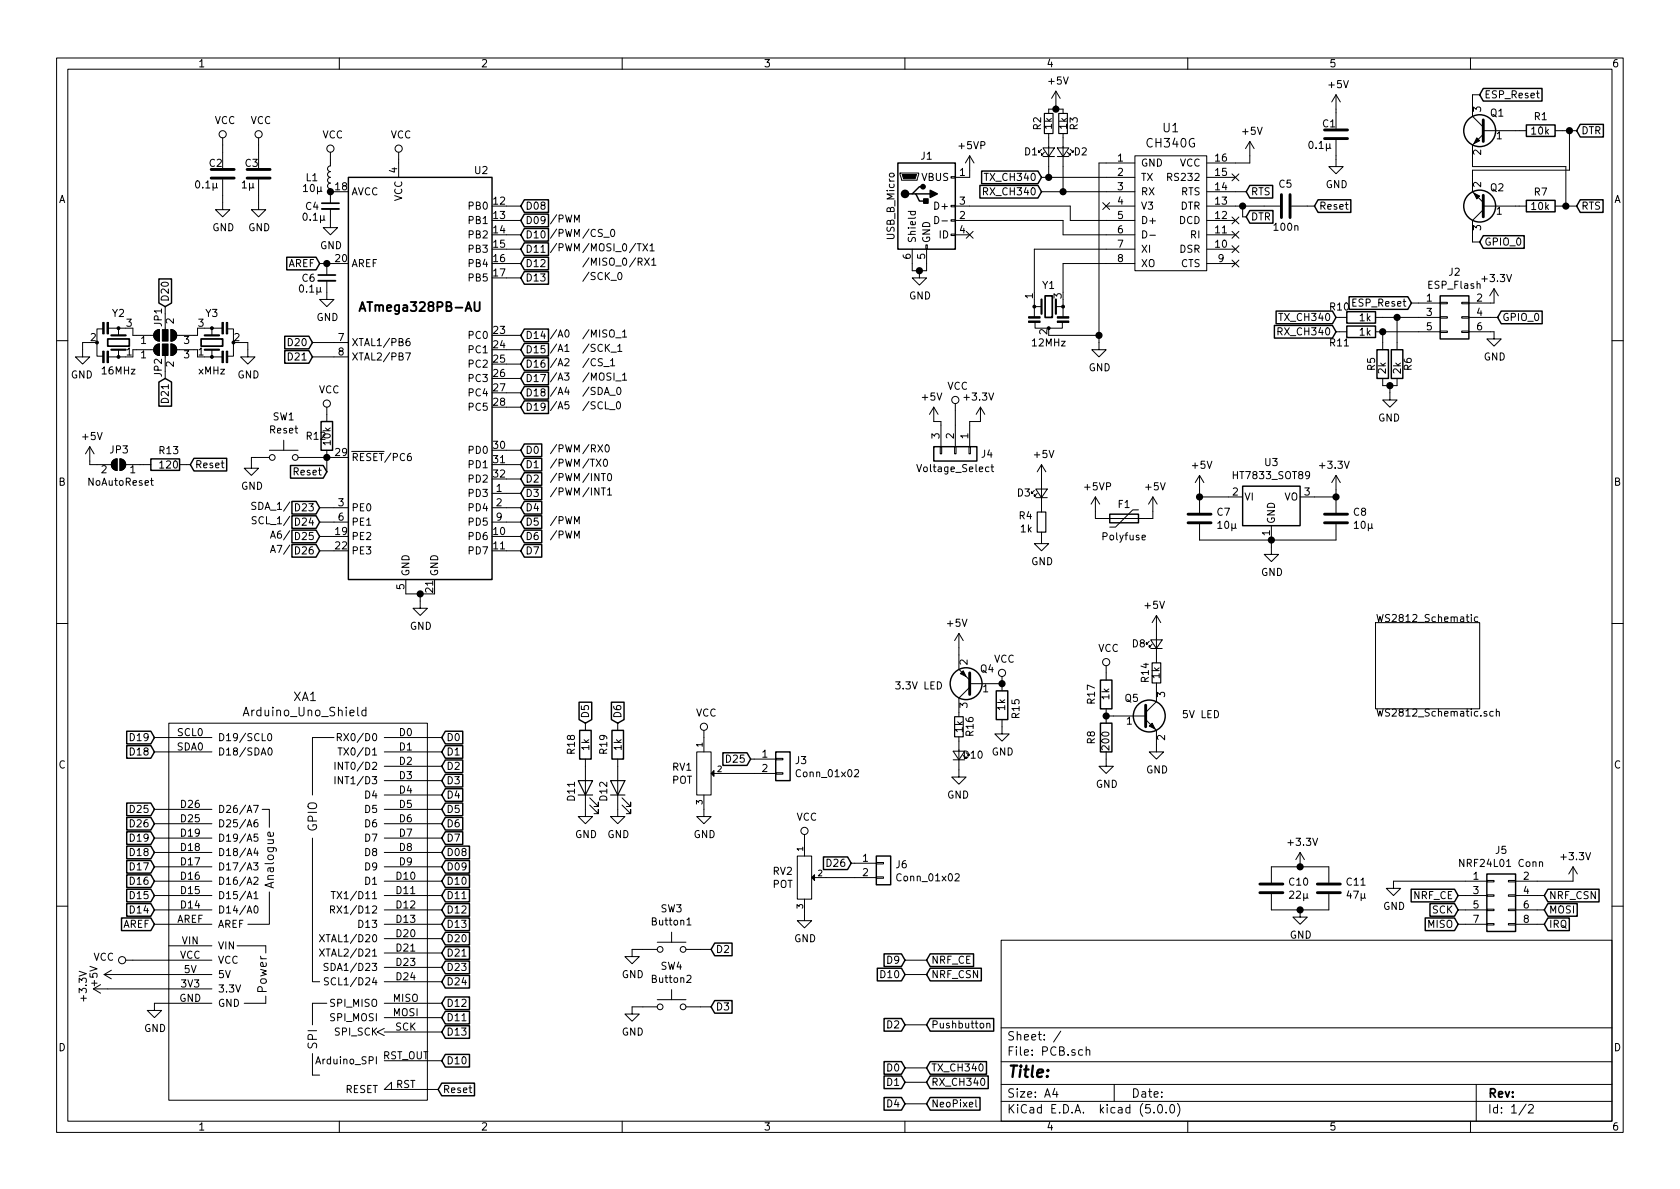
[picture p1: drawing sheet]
<svg xmlns="http://www.w3.org/2000/svg" width="297mm" height="210mm" viewBox="0 0 297 210" stroke-linecap="round" stroke-linejoin="round" font-family="sans-serif">
<g fill="none" stroke="#000" stroke-width=".18">
<path d="M10 10.3h277v189.9h-277zM12 12.2h273v186.1h-273zM60 10.3v1.9M110 10.3v1.9M160 10.3v1.9M186.7 16.1l-.8 1.3M186.7 16.1v3.2M186.7 16.1l.8 1.3M210 10.3v1.9M236.2 16.8v5.9M236.2 16.8l-.7 1.2M236.2 16.8l.8 1.2"/>
<path d="M260 10.3v1.9M261.6 16.8h-1.3v3.8l2 1.9M271.7 16.5h.4M271.9 16v1.1l.2 .2M39.4 31.7v5.4h1.2l-1.2 1.2-1.3-1.2h1.3M39.4 24.4v5.3M45.7 31.7v5.4h1.3l-1.3 1.2-1.3-1.2h1.3M45.7 24.4v5.3M58.4 26.9v2.4l-.3 .1-.2 .4 .1 .3 .4 .2-.3 .1-.2 .4 .1 .4 .4 .2-.3 .1-.2 .3 .1 .4 .4 .2-.3 .1-.2 .3 .1 .4 .4 .2v2.5M58.4 37v3.3h1.3l-1.3 1.2-1.3-1.2h1.3M58.4 33.9h.7M70.5 26.9v4.5"/>
<path d="M89.5 36.4h2.6M89.5 39h2.6M159.1 30.6h3.3v.3l-.2 1h-2.8zM160.6 37.4h1.2M161.1 37.4l-.1 .4 .2 .2 .6-.1v-.5M165.3 38.3a.64 .64 0 0 1 .7 .6 .64 .64 0 0 1-.7 .6zM166.5 39.1h1M168.1 38.9h.8v.2h-.8zM168.1 36.3h.8v.3h-.8zM168.1 31.2h.8v.3h-.8zM168.9 36.4h20.3v2.6h11.5M168.9 39h19.1v2.5h12.7"/>
<path d="M171.4 27.6v3.8h-2.5M171.4 27.6l-.7 1.2M171.4 27.6l.8 1.2M173.9 33.9l.7-.1v-.5l-.2-.1h-.5v1.3M174 30.7h.8M184.1 26.4l-.5 .5v-.2v.2h.3M184.1 33.9h16.6M184.1 31.4h16.6M184.4 26.2h2l-1 1.5zM184.4 27.7h2M184.7 26.9l-.6 .5v-.2v.2h.3M185.4 20.1v-.8h2.6v.8"/>
<path d="M185.4 23.6v7.8M186.9 26.2h2.1l-1 1.5zM186.9 27.7h2.1M188 23.6v10.3M188.7 26.9l.5 .5v-.2v.2h-.2M189.2 26.4l.5 .5v-.2v.2h-.2M195 35.8l1.2 1.3M195.6 36.4h5.1M196.2 35.8l-1.2 1.3M200.7 27.6h12.7v20.3h-12.7zM200.7 28.8h-6.4v33h1.3l-1.3 1.3-1.3-1.3h1.3M206.5 31.3h.6l.1-.2-.1-.3-.2-.1h-.4v1.2"/>
<path d="M213.4 36.4h12.9M213.4 39h5M213.4 33.9h6.9M213.4 31.4h5M217.8 30.8l1.2 1.2M217.8 38.4l1.2 1.2M219 30.8l-1.2 1.2M219 38.4l-1.2 1.2M219.7 36.4v1.9h.6M221 25v3.8h-7.6M221 25l-.8 1.3M221 25l.7 1.3"/>
<path d="M228.3 36.4h4.1M236.2 24.8v4.7h1.3l-1.3 1.2-1.3-1.2h1.3M262.3 23.7l-2 1.9v3.9h16.6v6.9M262.3 36.4h7.6M262.3 23.1h7.6M262.3 37.1l-2 1.9v3.8h1.3M275 36.4h3.8M275 23.1h3.8M277.5 23.1v7h-17.2v3.8l2 1.9M18.2 58.2h-1.1v4.8h1.2M19.2 58h3M21 58v1.3"/>
<path d="M23.5 58v1.3h3.7M27.4 58.6l.4-.3h.4v2a1.03 1.03 0 0 1-.9-.6 1.03 1.03 0 0 1 .1-1.1zM29.2 54.2v1.3M30.2 58.3a1.02 1.02 0 0 1 1 1 1.02 1.02 0 0 1-1 1zM34.9 58v1.3h-3.7M36.2 58h3M37.5 58v1.3M40.3 58.2h1v4.8h-1.2M56.5 46.6h2.6M57.8 49.7v3.3h1.3l-1.3 1.2-1.3-1.2h1.3M57.8 46.6v2M72.4 59.9l-.4 .1-.2 .4v.6l.2 .1h.4l.1-.2-.1-.5-.4-.1-.2 .3"/>
<path d="M89.5 41.5h2.6M89.5 44.1h2.6M89.5 46.6h2.6M89.5 49.1h2.6M89.5 59.3h2.6M100 58.5l.2-.2a.67 .67 0 0 1 .4 .7 .67 .67 0 0 1-.4 .6l-.3-.5zM108.1 40.7l.2-.1a.67 .67 0 0 1 .4 .6 .67 .67 0 0 1-.4 .6l-.4-.5zM109.3 48.3l.2-.1a.67 .67 0 0 1 .5 .6 .67 .67 0 0 1-.5 .6l-.3-.4zM110.1 58.7l.3-.4v1.3M110.1 59.6h.7M110.2 43.2l.2-.1a.67 .67 0 0 1 .4 .6 .67 .67 0 0 1-.4 .7l-.3-.5zM110.2 45.8l.2-.2a.67 .67 0 0 1 .4 .7 .67 .67 0 0 1-.4 .6l-.3-.5z"/>
<path d="M114.9 43.5l.4-.4v1.3M114.9 44.4h.8M115.2 46l.4-.4v1.3M115.2 46.9h.8M161.3 44.1v3.8h2.5v-3.8M162.6 47.9v1.2h1.2l-1.2 1.3-1.3-1.3h1.3M163.7 43.3h.3v.8h-.3zM168.1 41.4h.8v.3h-.8zM168.9 41.5h2.5M170.8 40.9l1.3 1.2M172.1 40.9l-1.3 1.2M182.9 53v3"/>
<path d="M182.9 54.2h1.1M183 56.9v1.1h4.8v-1M185.4 59.3h8.9M186.7 54.2h1.3M188 53v3M200.7 44.1h-17.8v7.6M200.7 46.6h-12.7v5.1M202 40.8a.64 .64 0 0 1 .8 .6 .64 .64 0 0 1-.8 .7zM203.3 41.6h1M213.4 41.5h5M213.4 44.1h5M213.4 46.6h5"/>
<path d="M217.8 40.9l1.2 1.2M217.8 43.5l1.2 1.2M217.8 46l1.2 1.2M219 40.9l-1.2 1.2M219 43.5l-1.2 1.2M219 46l-1.2 1.2M226 58.6l.6-.1v-.4l-.1-.1h-.5v1.2M226.1 55.4h.7M236.2 56.1h1.9M236.2 58.7h1.9M243.2 56.1h11.4M243.2 58.7h11.4"/>
<path d="M244.5 58.7v3.1M247 56.1v5.7M249.6 53.6h5M254.6 58.5h1.3v.3h-1.3zM254.6 56h1.3v.3h-1.3zM254.6 53.5h1.3v.2h-1.3zM258.4 58.5h1.3v.3h-1.3zM258.4 56h1.3v.3h-1.3zM258.4 53.5h1.3v.2h-1.3zM259.7 58.7h4.5v1.2h1.2l-1.2 1.3-1.3-1.3h1.3M259.7 56.1h5.1M264.2 51l-.8 1.3"/>
<path d="M264.2 51v2.6h-4.5M264.2 51l.7 1.3M10 60.2h2M15.9 60.6h-1.3v2.5h-1.3l1.3 1.3 1.3-1.3h-1.3M15.9 79v3.2h3.8M15.9 79l-.8 1.3M15.9 79l.7 1.3M19.2 63.1h3M21 62v1.1M23.5 61.8h3.7M27.5 61.1l.7-.3v2.1a1.02 1.02 0 0 1-1-.7 1.02 1.02 0 0 1 .3-1.1zM29.2 62.9v.2"/>
<path d="M30.2 60.8a1.02 1.02 0 0 1 1 1 1.02 1.02 0 0 1-1 1.1zM31.2 61.8h3.7M36.2 63.1h3M37.5 62v1.1M42.5 60.6h1.3v2.5h1.3l-1.3 1.3-1.3-1.3h1.3M47.6 79.6h5.1M50.2 77.8v1.8M55.2 60.6h6.4M55.2 63.1h6.4M57.8 72v2.5M57.8 79.6v3.8M71.7 62.4h.9l-.6 1.3"/>
<path d="M89.5 79.6h2.6M89.5 61.8h2.6M89.5 64.4h2.6M89.5 66.9h2.6M89.5 69.5h2.6M89.5 72h2.6M99.8 66h.8l-.4 .4 .3 .2 .1 .4-.2 .2-.6-.1M99.9 61.2l.4-.3v1.2M99.9 63.5l.5-.1 .2 .4-.8 .9h.8M99.9 62.1h.7M100.2 68.4l-.3 .9h.8M100.5 68.9v.9"/>
<path d="M100.5 71h-.6v.6l.5-.1 .2 .3v.3l-.2 .2-.5-.1M107.1 78.8l.2-.1a.67 .67 0 0 1 .4 .6 .67 .67 0 0 1-.4 .6l-.3-.2v-.3zM107.9 63.8l.4-.4v1.3M107.9 64.7h.8M109.1 71.2l.2-.2a.69 .69 0 0 1 .4 .7 .69 .69 0 0 1-.4 .6l-.2-.1-.1-.4zM109.2 68.6l.1-.1a.67 .67 0 0 1 .5 .6 .67 .67 0 0 1-.5 .7l-.2-.3-.1-.2zM109.2 61.2l.4-.3v1.2M109.2 62.1h.8M110.1 66.3l.3-.3v1.2M110.1 67.2h.7M165.1 72l.8 1.3M165.1 72v2.5h1.3v4.5"/>
<path d="M165.1 72l-.8 1.3M166.2 79h.3v1.3h-.3zM168.8 79h.2v1.3h-.2zM168.9 71.4v7.6M171.3 79h.3v1.3h-.3zM173.4 72l.7 1.3M173.4 72v2.5h-2v4.5M173.4 72l-.8 1.3M244.5 66.9v1.3h2.5v-1.3M245.7 68.2v2.5h-1.2l1.2 1.3 1.3-1.3h-1.3M285 60.2h2M20 81.4l.7-.3v2.1a1.02 1.02 0 0 1-1-.7 1.02 1.02 0 0 1 .3-1.1z"/>
<path d="M21.2 81.1a1.02 1.02 0 0 1 1 1.1 1.02 1.02 0 0 1-1 1zM22.2 82.2h4.5M26.6 85h.5M26.8 84.6v1l.3 .2M31.7 82.2h2M45.2 88.9l-.4-.1-.3 .3 .1 .3 .6 .2v.4l-.2 .1-.5-.1M45.3 91.4h-.5l-.2 .1v.3l.6 .3 .1 .3-.2 .2h-.5M47.6 80.9h-3.2v1.9h1.3l-1.3 1.3-1.2-1.3h1.2M47.8 95.2l.5-1.3 .4 1.3M47.8 97.7l.5-1.3 .4 1.3M48 94.8h.6M48 97.4h.6"/>
<path d="M52.7 80.9h6.4M56.5 89.8h5.1M56.5 92.3h5.1M56.5 94.9h2.6M56.5 97.4h2.6M72.6 80.2l-.3 .1a.87 .87 0 0 0 0 1.2l.4-.2v-.5l-.4-.1-.3 .2M87 87.2h5.1M87 89.8h5.1M87 92.3h5.1M89.5 82.2h2.6M89.5 84.7h2.6M89.5 94.9h2.6"/>
<path d="M89.5 97.4h2.6M106.8 81.3l.2-.1a.67 .67 0 0 1 .4 .6 .67 .67 0 0 1-.4 .7l-.3-.5zM107.4 86.6l.4-.3v1.2M107.4 87.5h.7M107.5 83.9l.2-.2a.69 .69 0 0 1 .4 .7 .69 .69 0 0 1-.4 .6l-.2-.1-.1-.4zM175.2 82.6h.5M175.4 82.1v1.1l.3 .2M182.9 86.7l-.5 .5v-.2v.2h.2M183.1 86.5h2.1l-1.1 1.5zM183.1 88h2.1M183.4 87.2l-.5 .6v-.3v.3h.2M184.1 94.1v2h1.3l-1.3 1.3-1.2-1.3h1.2"/>
<path d="M184.1 82.2v8.3M184.1 82.2l-.7 1.2M184.1 82.2l.8 1.2M193.7 87.9v3.8h10.1v-3.8M193.7 87.9l-.8 1.2M193.7 87.9l.7 1.2M201.3 90.2h-1l-3.1 3h-1M201.9 95l.6-.1v-.2l-.4-.1-.2 .2 .1 .6h.5M203.8 87.9l-.7 1.2M203.8 87.9l.8 1.2M212.1 87.9h7.6M212.1 92.7v2.8h24.1v-2.8"/>
<path d="M212.1 84.1v6.6M212.1 84.1l-.8 1.2M212.1 84.1l.8 1.2M224.8 93v5h1.3l-1.3 1.3-1.3-1.3h1.3M229.9 87.9h6.3M236.2 84.1v6.6M236.2 84.1l.8 1.2M236.2 84.1l-.7 1.2M10 110.3h2M71.8 102.5v2.5h5M74.3 105v2.6h1.3l-1.3 1.2-1.3-1.2h1.3M169.5 112v6.4l1.9 1.9"/>
<path d="M169.5 112l.8 1.3M169.5 112l-.7 1.3M177.2 119.6v2.6M195.6 117.7v2.6M203.2 113.4l-.5 .5v-.2v.2h.2M203.5 113.2h2l-1 1.5zM203.5 114.7h2M203.7 113.9l-.5 .5v-.2v.2h.3M204.5 108.8v8.4M204.5 108.8l.7 1.3M204.5 108.8l-.8 1.3M243.2 110.1h18.4v15.2h-18.4z"/>
<path d="M260.1 108.7v.1M260.1 109.1v.8M261.3 109.1h-.4l-.2 .2 .1 .6h.5M285 110.3h2M27.3 130.4h10.2M27.3 133h10.2M29.8 127.9h45.8v66.7h-45.8zM47.4 129.8l.2-.1a.69 .69 0 0 1 .4 .6 .69 .69 0 0 1-.4 .7l-.2-.2-.1-.3zM47.5 132.4l.2-.1a.67 .67 0 0 1 .4 .6 .67 .67 0 0 1-.4 .6l-.3-.5zM59.1 130.4h-3.9v10.2M59.2 134.8v1.3M59.2 137.3v1.3"/>
<path d="M59.6 130.4l.6-.1 .2-.2-.1-.3-.2-.1h-.5v1.3M59.8 132.3h.7M59.9 130.4l.5 .6M60.1 132.3v1.2M60.6 134.8v1.3l-.8-1.3v1.3M60.6 137.3v1.3l-.8-1.3v1.3M64.7 125.6h-.4l-.3 .3v.4l.1 .2h.6M64.7 125.1v1.5M67.9 130.4h10.2M67.9 133h10.2M67.9 135.5h10.2M67.9 138h10.2"/>
<path d="M103.5 134.2v10.2h1.3l-1.3 1.3-1.3-1.3h1.3M103.5 127.9v1.3M109.2 134.2v10.2h1.3l-1.3 1.3-1.3-1.3h1.3M109.2 127.9v1.3M123.2 133h2.5v7.6h-2.5zM124.5 129.2v3.8M126.2 136.8h11M132.7 134.2h4.5M137.2 136.6h1.2v.3h-1.2zM137.2 134.1h1.2v.3h-1.2zM151.1 136.2l.5-.1 .2 .3v.2l-.8 .8h.8M165.7 120.6a.64 .64 0 0 1 .8 .6 .64 .64 0 0 1-.8 .6z"/>
<path d="M168.5 132.8h2.1l-1.1 1.6zM168.5 134.4h2.1M169.5 130.3v7.1h-1.2l1.2 1.3 1.3-1.3h-1.3M171.4 121.5l-1.9 1.9v3.3M171.4 120.9h5.8M177.2 127.2v2.6h1.2l-1.2 1.3-1.3-1.3h1.3M195.6 133v2.5h1.2l-1.2 1.3-1.3-1.3h1.3M195.6 125.3v2.6M195.6 126.6h7M202.6 127.2l1.9 2v3.8h1.2l-1.2 1.2-1.3-1.2h1.3M204.5 120.8v3.3l-1.9 1.9M264 125.9l-.3-.1-.3 .2 .1 .6h.5"/>
<path d="M264.6 125.9l.1-.1 .3 .1 .1 .7M264.6 125.4v1.2M27.3 155.8h10.2M27.3 158.4h10.2M27.3 153.3h10.2M27.3 150.7h10.2M27.3 148.2h10.2M27.3 145.7h10.2M27.3 143.1h10.2M44.8 152.6h.8l-.4 .5 .4 .1v.5l-.2 .1-.6-.1M44.8 142.4h.9l-.6 1.3M44.9 158l.4-.3v1.2"/>
<path d="M44.9 155.2l.5-.1 .2 .4v.2l-.8 .7h.8M44.9 158.9h.7M45.2 150l-.3 .9h.8M45.5 145h-.4a.87 .87 0 0 0 0 1.2l.5-.1v-.5l-.5-.2-.2 .3M45.5 150.5v.8M45.6 147.5h-.6l-.1 .6 .2-.1 .5 .1v.5l-.2 .2-.5-.2M46.4 143.1h1.2v3.2M47.6 157.7v5.7h-3.8M48.3 147.2l.1 .4-.3 .3-.7-.1v-.6l.3-.1 .2 .8M55.2 148.2v25.4h1.3M58.5 157.7h.8M58.9 157.7v1.2"/>
<path d="M67.9 155.8h10.2M67.9 158.4h10.2M67.9 153.3h10.2M67.9 150.7h10.2M67.9 148.2h10.2M67.9 145.7h10.2M67.9 143.1h10.2M67.9 140.6h10.2M104.3 142.4l1.5 1.5v-.8v.8h-.8M104.3 141.1l1.5 1.5v-.7v.7h-.8M110 142.4l1.5 1.5v-.8v.8h-.8M110 141.1l1.5 1.5v-.7v.7h-.8"/>
<path d="M124.5 140.6v3.8h1.2l-1.2 1.3-1.3-1.3h1.3M141 151.4h2.5v7.6h-2.5zM142.2 159v3.8h1.3l-1.3 1.3-1.2-1.3h1.2M142.2 147.6v3.8M144 155.2h10.9M150.5 152.6h4.4M154.9 155.1h1.3v.2h-1.3zM154.9 152.5h1.3v.3h-1.3zM168.9 154.6l.5-.1 .2 .4-.1 .2-.7 .7h.8M224.8 158.1v2.8h10.1v-2.8M224.8 156.1v-2.8h10.1v2.8M229.9 150.7l-.8 1.3"/>
<path d="M229.9 150.7v2.6M229.9 150.7l.7 1.3M257.8 158.4h5.1M258.8 152v1.2l-.7-1.2v1.2M262.9 158.2h1.3v.3h-1.3zM262.9 155.7h1.3v.3h-1.3zM262.9 155.8h-16.5v1.3h1.2l-1.2 1.3-1.3-1.3h1.3M266.7 158.2h1.3v.3h-1.3zM266.7 155.7h1.3v.3h-1.3zM268 158.4h5M272.2 152.5l.2-.1h.3v.8M278.1 153.3v2.5h-10.1"/>
<path d="M278.1 153.3l-.7 1.3M278.1 153.3l.8 1.3M10 160.2h2M16.5 174.9h21M16.5 174.9l1.3 .7M17.8 174.1l-1.3 .8M18.4 172.3h19.1M18.4 172.3l1.3 .8M19.7 171.6l-1.3 .7M22.2 169.8h15.3M27.3 163.4h10.2M27.3 160.9h10.2"/>
<path d="M29.8 167.3h7.7M37.5 177.4h-10.2v1.3h1.3l-1.3 1.3-1.3-1.3h1.3M41.9 167.3h5.1v1.2M45 160.3l.2-.1a.67 .67 0 0 1 .4 .6 .67 .67 0 0 1-.4 .7l-.2-.2-.1-.3zM47 176.1v1.3h-3.8M55.2 177.4v3.8zM55.2 177.4h2.6zM56.5 165.3l.9 1.2M56.5 167.8l.9 1.3M57.4 165.3l-.9 1.2M57.4 167.8l-.9 1.3M58 170.4h-.5l-.2 .2 .1 .3 .6 .2v.4l-.2 .1h-.5"/>
<path d="M58.1 173l-.5-.1-.2 .1 .1 .5 .5 .1 .1 .3-.3 .3-.4-.1M58.4 160.9l.7-.1v-.5l-.2-.1h-.5v1.3M58.7 160.9l.5 .6M67.9 177.4h10.2M67.9 163.4h10.2M67.9 160.9h10.2M67.9 166h10.2M67.9 168.5h10.2M67.9 171.1h10.2M67.9 173.6h10.2M67.9 180h10.2M116.2 167.9h-4.4v1.3h1.2l-1.2 1.2-1.3-1.2h1.3"/>
<path d="M116.2 178h-4.4v1.3h1.2l-1.2 1.3-1.3-1.3h1.3M116.2 166.6h5.1M116.2 176.8h5.1M118.7 164.8v1.8M118.7 175v1.8M121.3 167.9h4.4M121.3 178h4.4M121.5 162.7l.3-.4v1.3M121.5 172.6l.4-.1 .3 .3-.1 .2-.7 .7h.8M121.5 163.6h.7M160 172.3h3.8M160 169.8h3.8"/>
<path d="M177 166.3h108v32h-108zM229.9 160.9v1.3h1.2l-1.2 1.2-1.3-1.2h1.3M257.8 163.4h5.1M257.8 160.9h5.1M262.9 163.3h1.3v.3h-1.3zM262.9 160.8h1.3v.2h-1.3zM266.7 163.3h1.3v.3h-1.3zM266.7 160.8h1.3v.2h-1.3zM268 163.4h5M268 160.9h5M285 160.2h2M55.2 186.3v3.8z"/>
<path d="M55.2 190.1h1.3zM60 198.3v1.9M67.9 181.9l-1.2 .6 1.2 .6M67.9 187.6h10.2M67.9 182.5h10.2M69.2 192.7v-1.3l-1.3 1.3h9.6M110 198.3v1.9M160 198.3v1.9M160 181.2h3.8M160 188.8h3.8M160 191.4h3.8M160 195.2h3.8"/>
<path d="M172.5 194.5v1.1l.2 .2M173.5 190.8l.2-.1a.67 .67 0 0 1 .4 .6 .67 .67 0 0 1-.4 .6l-.3-.4zM174.5 181.1l.2-.2 .3 .1v.8M174.5 180.9v.9M177 194.8h108M177 191.8h108M177 187.8h108M177 181.8h108M186.5 192.5l-.4 1h1M186.8 193v1M187.6 182.3l-1.3 2M191.4 185.7l-.4-.1-.3 .3 .1 .6h.6"/>
<path d="M192 185.7l.3-.1 .3 .1 .1 .9M192 185.1v1.5M197 191.8v3M204 196.7v.1M204.8 195.5l.4-.2a.94 .94 0 0 1 0 1.5 .79 .79 0 0 1-.4-1.3zM206.2 196.7v.1M207 195.4l.3-.1a.94 .94 0 0 1 0 1.5 .82 .82 0 0 1-.3-1.4zM208.2 195.1a1.71 1.71 0 0 1 0 2.3M210 198.3v1.9M260 198.3v1.9M261 191.8v6.5M269.8 195.2l-1.2 2"/>
<path d="M270.3 195.5l.2-.2h.3l.3 .5-.9 1h.9"/>
<circle cx="39.4" cy="23.7" r=".63"/>
<circle cx="45.7" cy="23.7" r=".63"/>
<circle cx="58.4" cy="26.3" r=".63"/>
<circle cx="70.5" cy="26.3" r=".63"/>
<circle cx="57.8" cy="71.4" r=".63"/>
<circle cx="168.9" cy="70.7" r=".63"/>
<circle cx="48.1" cy="80.9" r=".51"/>
<circle cx="52.2" cy="80.9" r=".51"/>
<circle cx="177.2" cy="119" r=".63"/>
<circle cx="195.6" cy="117.1" r=".63"/>
<circle cx="124.5" cy="128.5" r=".63"/>
<circle cx="142.2" cy="146.9" r=".63"/>
<circle cx="21.6" cy="169.8" r=".63"/>
<circle cx="116.7" cy="167.9" r=".51"/>
<circle cx="116.7" cy="178" r=".51"/>
<circle cx="120.8" cy="178" r=".51"/>
<circle cx="120.8" cy="167.9" r=".51"/>
</g>
<g fill="none" stroke="#000" stroke-width=".25">
<path d="M262.3 15.6h10.3v2.3h-10.3l-.7-1.1zM61.6 31.4h25.4v71.1h-25.4zM92.7 35.3h4.3v2.3h-4.3l-.6-1.2zM92.7 37.9h4.3v2.2h-4.3l-.6-1.1zM158.7 28.8h10.2v15.3h-10.2zM161.3 34.3h.6l.7 1.3h1.2M161.9 34.3h2.6M163.2 33h-.6l-1.3 1.3h-.6M173.3 32.8h10.2l.6 1.1-.6 1.1h-10.2zM173.6 30.2h9.9l.6 1.2-.6 1.1h-9.9zM221 32.8h4v2.2h-4l-.7-1.1zM221 37.2h4.1v2.3h-4.1l-.7-1.2z"/>
<path d="M233 35.3h5.8v2.3h-5.8l-.6-1.2zM269.9 22.1h5.1v2h-5.1zM269.9 35.4h5.1v2.1h-5.1zM279.4 22h4.1v2.2h-4.1l-.6-1.1zM279.4 35.3h4v2.3h-4l-.6-1.2zM28.1 49.3h2.2v4.3l-1.1 .6-1.1-.6zM50.3 59.5h4.3l.6 1.1-.6 1.1h-4.3zM50.7 45.5h5.2l.6 1.1-.6 1.1h-5.2zM92.7 40.4h4.3v2.2h-4.3l-.6-1.1zM92.7 42.9h4.3v2.3h-4.3l-.6-1.1zM92.7 45.5h4.3v2.2h-4.3l-.6-1.1zM92.7 48h4.3v2.3h-4.3l-.6-1.2z"/>
<path d="M92.7 58.2h4.3v2.2h-4.3l-.6-1.1zM225.3 57.6h10.3l.6 1.1-.6 1.1h-10.3zM225.6 55h10l.6 1.1-.6 1.1h-10zM238.1 55.1h5.1v2h-5.1zM238.1 57.7h5.1v2h-5.1zM238.5 52.5h10.4l.7 1.1-.7 1.1h-10.4zM254.6 52.3h5.1v7.6h-5.1zM262.3 41.7h7.2v2.2h-7.2l-.7-1.1zM265.4 55h7.3v2.2h-7.3l-.6-1.1zM28.1 67.6l1.1-.7 1.1 .7v4.2h-2.2zM50.3 62h4.3l.6 1.1-.6 1.1h-4.3zM56.8 74.5h2v5.1h-2z"/>
<path d="M92.7 78.5h3.1v2.2h-3.1l-.6-1.1zM92.7 63.3h4.3v2.2h-4.3l-.6-1.1zM92.7 65.8h4.3v2.2h-4.3l-.6-1.1zM92.7 60.7h4.3v2.3h-4.3l-.6-1.2zM92.7 68.3h4.3v2.3h-4.3l-.6-1.1zM92.7 70.9h4.3v2.2h-4.3l-.6-1.1zM165.1 79h7.6v2.5h-7.6zM243.5 61.8h2v5.1h-2zM246 61.8h2v5.1h-2zM26.7 81.1h5v2.1h-5zM34.3 81h5.8v2.3h-5.8l-.6-1.1zM51.4 82.3h5.7l.7 1.1-.7 1.2h-5.7z"/>
<path d="M51.6 88.7h4.3l.6 1.1-.6 1.1h-4.3zM51.6 91.2h4.3l.6 1.1-.6 1.1h-4.3zM51.6 93.7h4.3l.6 1.2-.6 1.1h-4.3zM51.6 96.3h4.3l.6 1.1-.6 1.1h-4.3zM92.7 83.6h3.1v2.2h-3.1l-.6-1.1zM92.7 86.1h3.1v2.3h-3.1l-.6-1.2zM92.7 81h3.1v2.3h-3.1l-.6-1.1zM92.7 93.7h3.1v2.3h-3.1l-.6-1.1zM92.7 96.3h3.1v2.2h-3.1l-.6-1.1zM92.7 88.7h3.1v2.2h-3.1l-.6-1.1zM92.7 91.2h3.1v2.2h-3.1l-.6-1.1zM196.2 90.9h5.1v1.6h-5.1z"/>
<path d="M219.7 86h10.2v7h-10.2zM22.4 129.3h4.3l.6 1.1-.6 1.1h-4.3zM22.4 131.8h4.3l.6 1.2-.6 1.1h-4.3zM78.7 134.4h3.1v2.2h-3.1l-.6-1.1zM78.7 136.9h3.1v2.3h-3.1l-.6-1.2zM78.7 129.3h3.1v2.2h-3.1l-.6-1.1zM78.7 131.8h3.1v2.3h-3.1l-.6-1.1zM78.7 139.5h3.1v2.2h-3.1l-.6-1.1zM102.4 124.2h2.2v3l-1.1 .7-1.1-.7zM102.5 129.2h2v5h-2zM108.1 124.2h2.2v3l-1.1 .7-1.1-.7zM108.2 129.2h2v5h-2z"/>
<path d="M127.8 133.1h4.3l.6 1.1-.6 1.2h-4.3zM137.2 133h2.5v5h-2.5zM176.1 122.2h2.1v5h-2.1zM194.6 120.3h2v5h-2zM194.6 127.9h2v5.1h-2zM22.4 154.7h4.3l.6 1.1-.6 1.1h-4.3zM22.4 152.2h4.3l.6 1.1-.6 1.1h-4.3zM22.4 159.8h4.3l.6 1.1-.6 1.1h-4.3zM22.4 157.2h4.3l.6 1.2-.6 1.1h-4.3zM22.4 149.6h4.3l.6 1.1-.6 1.2h-4.3zM22.4 147.1h4.3l.6 1.1-.6 1.1h-4.3zM22.4 142h4.3l.6 1.1-.6 1.1h-4.3z"/>
<path d="M22.4 144.5h4.3l.6 1.2-.6 1.1h-4.3zM78.7 144.5h3.1v2.3h-3.1l-.6-1.1zM78.7 147.1h3.1v2.2h-3.1l-.6-1.1zM78.7 142h3.1v2.2h-3.1l-.6-1.1zM78.7 154.7h4.3v2.2h-4.3l-.6-1.1zM78.7 157.2h4.3v2.3h-4.3l-.6-1.1zM78.7 149.6h4.3v2.3h-4.3l-.6-1.2zM78.7 152.2h4.3v2.2h-4.3l-.6-1.1zM78.7 159.8h4.3v2.2h-4.3l-.6-1.1zM145.6 151.5h4.3l.6 1.1-.6 1.2h-4.3zM154.9 151.4h2.6v5.1h-2.6zM249.5 157.2h7.7l.6 1.2-.6 1.1h-7.7z"/>
<path d="M252.8 159.8h4.4l.6 1.1-.6 1.1h-4.4zM262.9 154.6h5.1v10.1h-5.1zM273.7 157.2h9v2.3h-9l-.7-1.1zM273.7 159.8h5.2v2.2h-5.2l-.7-1.1zM21.5 162.3h5.2l.6 1.1-.6 1.2h-5.2zM78.7 178.8h4.3v2.3h-4.3l-.6-1.1zM78.7 176.3h4.3v2.2h-4.3l-.6-1.1zM78.7 162.3h4.3v2.3h-4.3l-.6-1.2zM78.7 164.9h4.3v2.2h-4.3l-.6-1.1zM78.7 167.4h4.3v2.2h-4.3l-.6-1.1zM78.7 169.9h4.3v2.3h-4.3l-.6-1.1zM78.7 172.5h4.3v2.2h-4.3l-.6-1.1z"/>
<path d="M126.4 166.8h3v2.2h-3l-.7-1.1zM126.4 176.9h3v2.3h-3l-.7-1.2zM155.1 171.2h4.3l.6 1.1-.6 1.2h-4.3zM156.3 168.7h3.1l.6 1.1-.6 1.1h-3.1zM164.5 171.2h9v2.3h-9l-.7-1.2zM164.5 168.7h7.6v2.2h-7.6l-.7-1.1zM252 162.3h5.2l.6 1.1-.6 1.2h-5.2zM273.7 162.3h3.8v2.3h-3.8l-.7-1.2zM78.1 191.5h5.8v2.3h-5.8l-.6-1.1zM78.7 181.4h4.3v2.2h-4.3l-.6-1.1zM78.7 186.5h4.3v2.2h-4.3l-.6-1.1zM156.3 180.1h3.1l.6 1.1-.6 1.1h-3.1z"/>
<path d="M156.3 187.7h3.1l.6 1.1-.6 1.2h-3.1zM156.3 190.3h3.1l.6 1.1-.6 1.1h-3.1zM156.3 194.1h3.1l.6 1.1-.6 1.1h-3.1zM164.5 180.1h11.2v2.2h-11.2l-.7-1.1zM164.5 187.7h9.9v2.3h-9.9l-.7-1.2zM164.5 190.3h10.2v2.2h-10.2l-.7-1.1zM164.5 194.1h8.8v2.2h-8.8l-.7-1.1z"/>
<circle cx="261.6" cy="36.4" r="2.82"/>
<circle cx="261.6" cy="23.1" r="2.82"/>
<circle cx="170.8" cy="120.9" r="2.82"/>
<circle cx="203.2" cy="126.6" r="2.82"/>
</g>
<path d="M56.9 37h3M56.3 49.7h3M63.6 55l.5-1.6 .5 1.6M63.7 54.6h.8M83.9 53.4v1.3l.3 .3h.3l.3-.3v-1.3" fill="none" stroke="#000" stroke-width=".33"/>
<g fill="none" stroke="#000" stroke-width=".51">
<path d="M37.3 31.5h4.1M37.3 30h4.1M43.7 31.5h4.1M43.7 30h4.1M226.6 34.4v4.1M228.1 34.4v4.1M234.2 24.5h4.1M234.2 23h4.1M262.3 21.2v3.8M262.3 34.5v3.8M210.1 92.5h4M210.1 90.9h4"/>
<path d="M234.2 92.5h4.1M234.2 90.9h4.1M171.4 119v3.8M202.6 124.7v3.8M222.8 157.9h4M222.8 156.3h4M232.9 157.9h4.1M232.9 156.3h4.1"/>
</g>
<g fill="#000" stroke="#000" stroke-width=".25">
<path d="M163.3 35.2h.8v.7h-.8zM164.5 33.6l1.2 .7-1.2 .6z"/>
<circle cx="186.7" cy="19.3" r=".51"/>
<circle cx="58.4" cy="33.9" r=".51"/>
<circle cx="160" cy="34.3" r=".63"/>
<circle cx="163.2" cy="33" r=".38"/>
<circle cx="185.4" cy="31.4" r=".51"/>
<circle cx="188" cy="33.9" r=".51"/>
<circle cx="219.7" cy="36.4" r=".51"/>
<circle cx="276.9" cy="36.4" r=".51"/>
<circle cx="277.5" cy="23.1" r=".51"/>
<circle cx="57.8" cy="46.6" r=".51"/>
<circle cx="162.6" cy="47.9" r=".51"/>
<circle cx="194.3" cy="59.3" r=".51"/>
<circle cx="244.5" cy="58.7" r=".51"/>
<circle cx="247" cy="56.1" r=".51"/>
<circle cx="245.7" cy="68.2" r=".51"/>
<circle cx="57.8" cy="80.9" r=".51"/>
<circle cx="212.1" cy="87.9" r=".51"/>
<circle cx="224.8" cy="95.5" r=".51"/>
<circle cx="236.2" cy="87.9" r=".51"/>
<circle cx="74.3" cy="105" r=".51"/>
<circle cx="177.2" cy="120.9" r=".51"/>
<circle cx="195.6" cy="126.6" r=".51"/>
<circle cx="229.9" cy="153.3" r=".51"/>
<circle cx="229.9" cy="160.9" r=".51"/>
</g>
<path d="M56.9 35.9h3M19 59.9h3.9v1.3h-3.9zM35.6 59.9h3.8v1.3h-3.8zM56.3 48.6h3M184.8 52.3h1.3v3.8h-1.3z" fill="none" stroke="#000" stroke-width=".3"/>
<g fill="#000" stroke="#000" stroke-width=".18">
<path d="M159.5 30.9h2.6l-.3 .7h-2zM261.1 24.4l.5 .5-1 .5zM260.6 34.2l1 .5-.5 .5zM18.2 57h.2v2h-.2zM18.9 57h.3v2h-.3zM27.4 58.6l.4-.3h.4v2a1.03 1.03 0 0 1-.9-.6 1.03 1.03 0 0 1 .1-1.1zM39.2 57h.3v2h-.3zM40 57h.3v2h-.3zM181.9 56.8h2v.2h-2zM181.9 56h2v.3h-2zM186.9 56.8h2.1v.2h-2.1zM186.9 56h2.1v.3h-2.1z"/>
<path d="M18.2 62.1h.2v2h-.2zM18.9 62.1h.3v2h-.3zM27.5 61.1l.7-.3v2.1a1.02 1.02 0 0 1-1-.7 1.02 1.02 0 0 1 .3-1.1zM28.7 58.3h1v2h-1zM28.7 60.8h1v2.1h-1zM30.2 58.3a1.02 1.02 0 0 1 1 1 1.02 1.02 0 0 1-1 1zM30.2 60.8a1.02 1.02 0 0 1 1 1 1.02 1.02 0 0 1-1 1.1zM39.2 62.1h.3v2h-.3zM40 62.1h.3v2h-.3zM20 81.4l.7-.3v2.1a1.02 1.02 0 0 1-1-.7 1.02 1.02 0 0 1 .3-1.1zM21.2 81.1a1.02 1.02 0 0 1 1 1.1 1.02 1.02 0 0 1-1 1zM169.8 119.1l.5-.5 .5 1z"/>
<path d="M125.7 136.8l.5-.5v1zM203.2 128.4l.5-.5 .5 1zM143.5 155.2l.5-.5v1z"/>
<circle cx="21" cy="58" r=".25"/>
<circle cx="37.5" cy="58" r=".25"/>
<circle cx="182.9" cy="54.2" r=".25"/>
<circle cx="188" cy="54.2" r=".25"/>
<circle cx="21" cy="63.1" r=".25"/>
<circle cx="37.5" cy="63.1" r=".25"/>
</g>
<path d="M19.7 59.3h2.5M36.2 59.3h2.5M184.1 53v2.5M186.7 53v2.5M19.7 61.8h2.5M36.2 61.8h2.5" fill="none" stroke="#000" stroke-width=".38"/>
<path d="M184.7 20.1h1.5v3.5h-1.5zM187.2 20.1h1.5v3.5h-1.5zM183.4 90.5h1.5v3.6h-1.5zM203.7 117.2h1.5v3.6h-1.5zM102.2 138h2.6l-1.3 2.6zM107.9 138h2.6l-1.3 2.6zM168.8 126.7h1.5v3.6h-1.5zM102.2 140.6h2.6M107.9 140.6h2.6" fill="none" stroke="#000" stroke-width=".2"/>
<text font-size="2.8" x="178" y="190.5">Title:</text>
<text font-size="2.2" x="64.5" y="55.1">ATmega328PB-AU</text>
<g font-size="2.1">
<text x="205.7" y="23.4">U1</text>
<text x="202.9" y="26.1">CH340G</text>
<text x="51.9" y="124">XA1</text>
<text x="43.5" y="126.7">Arduino_Uno_Shield</text>
<text x="56.1" y="147" transform="rotate(-90 56.1 147)">GPIO</text>
<text x="48.4" y="156.8" transform="rotate(-90 48.4 156.8)">Analogue</text>
<text x="47.2" y="175.5" transform="rotate(-90 47.2 175.5)">Power</text>
<text x="56.1" y="185.5" transform="rotate(-90 56.1 185.5)">SPI</text>
<text x="178" y="184">Sheet: /</text>
<text x="178" y="186.7">File: PCB.sch</text>
<text x="178" y="196.9">KiCad E.D.A. kicad (5.0.0)</text>
<text x="178" y="194.1">Size: A4</text>
<text x="200" y="194.1">Date:</text>
<text x="263" y="194.1">Rev:</text>
<text x="263" y="196.9">Id: 1/2</text>
</g>
<g font-size="1.8">
<text x="35" y="11.9">1</text>
<text x="85" y="11.9">2</text>
<text x="135" y="11.9">3</text>
<text x="185" y="11.9">4</text>
<text x="235" y="11.9">5</text>
<text x="285" y="11.9">6</text>
<text x="185.5" y="15">+5V</text>
<text x="235" y="15.6">+5V</text>
<text x="262.4" y="17.4">ESP_Reset</text>
<text x="37.9" y="21.9">VCC</text>
<text x="44.3" y="21.9">VCC</text>
<text x="184.1" y="23" transform="rotate(-90 184.1 23)">R2</text>
<text x="186" y="22.8" transform="rotate(-90 186 22.8)">1k</text>
<text x="188.6" y="22.8" transform="rotate(-90 188.6 22.8)">1k</text>
<text x="190.6" y="23" transform="rotate(-90 190.6 23)">R3</text>
<text x="219.8" y="23.8">+5V</text>
<text x="233.9" y="22.5">C1</text>
<text x="261.9" y="19.8" transform="rotate(-90 261.9 19.8)">3</text>
<text x="263.6" y="20.6">Q1</text>
<text x="270.8" y="23.8">10k</text>
<text x="271.3" y="21.3">R1</text>
<text x="279.6" y="23.7">DTR</text>
<text x="37" y="29.5">C2</text>
<text x="43.4" y="29.5">C3</text>
<text x="57" y="24.5">VCC</text>
<text x="69.1" y="24.5">VCC</text>
<text x="162.9" y="28.2">J1</text>
<text x="169.6" y="26.4">+5VP</text>
<text x="181.2" y="27.5">D1</text>
<text x="190" y="27.5">D2</text>
<text x="197.6" y="28.6">1</text>
<text x="201.7" y="29.5">GND</text>
<text x="208.6" y="29.5">VCC</text>
<text x="214.9" y="28.6">16</text>
<text x="231.6" y="26.3">0.1µ</text>
<text x="261.9" y="27.4" transform="rotate(-90 261.9 27.4)">2</text>
<text x="264.6" y="24.6">1</text>
<text x="10.4" y="35.9">A</text>
<text x="34.8" y="33.3">0.1µ</text>
<text x="42.9" y="33.3">1µ</text>
<text x="53.8" y="34">10µ</text>
<text x="54.2" y="32">L1</text>
<text x="59.4" y="33.6">18</text>
<text x="62.1" y="34.5">AVCC</text>
<text x="70.2" y="30.6" transform="rotate(-90 70.2 30.6)">4</text>
<text x="71.1" y="35.6" transform="rotate(-90 71.1 35.6)">VCC</text>
<text x="84" y="30.8">U2</text>
<text x="163" y="32">VBUS</text>
<text x="169.7" y="31.1">1</text>
<text x="174.4" y="34.5">RX_CH340</text>
<text x="174.6" y="32">TX_CH340</text>
<text x="197.6" y="31.1">2</text>
<text x="197.6" y="33.6">3</text>
<text x="201.7" y="32">TX</text>
<text x="201.7" y="34.5">RX</text>
<text x="206.9" y="32">RS232</text>
<text x="208.8" y="34.5">RTS</text>
<text x="214.9" y="33.6">14</text>
<text x="214.9" y="31.1">15</text>
<text x="221.1" y="34.5">RTS</text>
<text x="226.2" y="33.2">C5</text>
<text x="234.4" y="33.3">GND</text>
<text x="261.9" y="33.1" transform="rotate(-90 261.9 33.1)">2</text>
<text x="263.6" y="33.8">Q2</text>
<text x="271.3" y="34.6">R7</text>
<text x="285.4" y="35.9">A</text>
<text x="37.5" y="40.9">GND</text>
<text x="43.9" y="40.9">GND</text>
<text x="53.8" y="39">0.1µ</text>
<text x="54.1" y="37.1">C4</text>
<text x="83.1" y="37.1">PB0</text>
<text x="83.1" y="39.6">PB1</text>
<text x="87.3" y="36.2">12</text>
<text x="87.3" y="38.7">13</text>
<text x="87.3" y="41.3">14</text>
<text x="92.9" y="37.1">D08</text>
<text x="92.9" y="39.6">D09 /PWM</text>
<text x="165.6" y="37.1">D+</text>
<text x="169.7" y="38.7">2</text>
<text x="169.7" y="36.2">3</text>
<text x="169.7" y="41.3">4</text>
<text x="197.6" y="36.2">4</text>
<text x="197.6" y="38.7">5</text>
<text x="197.6" y="41.3">6</text>
<text x="201.7" y="37.1">V3</text>
<text x="201.7" y="39.6">D+</text>
<text x="208.5" y="39.6">DCD</text>
<text x="208.7" y="37.1">DTR</text>
<text x="214.9" y="41.3">11</text>
<text x="214.9" y="38.7">12</text>
<text x="214.9" y="36.2">13</text>
<text x="221.1" y="39">DTR</text>
<text x="225.4" y="40.8">100n</text>
<text x="233.2" y="37.1">Reset</text>
<text x="261.9" y="40.7" transform="rotate(-90 261.9 40.7)">3</text>
<text x="264.6" y="38">1</text>
<text x="270.8" y="37.1">10k</text>
<text x="279.6" y="37.1">RTS</text>
<text x="50.9" y="47.2">AREF</text>
<text x="56.6" y="44.1">GND</text>
<text x="59.4" y="46.3">20</text>
<text x="62.1" y="47.2">AREF</text>
<text x="83.1" y="42.2">PB2</text>
<text x="83.1" y="44.7">PB3</text>
<text x="83.1" y="47.2">PB4</text>
<text x="87.3" y="43.8">15</text>
<text x="87.3" y="46.3">16</text>
<text x="92.9" y="42.2">D10 /PWM /CS_0</text>
<text x="92.9" y="44.7">D11 /PWM /MOSI_0</text>
<text x="92.9" y="47.2">D12</text>
<text x="102.9" y="47">/MISO_0</text>
<text x="111.1" y="44.4">/TX1</text>
<text x="111.1" y="47">/RX1</text>
<text x="158.2" y="42.3" transform="rotate(-90 158.2 42.3)">USB_B_Micro</text>
<text x="161" y="45.8" transform="rotate(-90 161 45.8)">6</text>
<text x="161.9" y="43" transform="rotate(-90 161.9 43)">Shield</text>
<text x="163.6" y="45.8" transform="rotate(-90 163.6 45.8)">5</text>
<text x="164.5" y="43" transform="rotate(-90 164.5 43)">GND</text>
<text x="166.1" y="42.2">ID</text>
<text x="197.6" y="43.8">7</text>
<text x="197.6" y="46.3">8</text>
<text x="201.7" y="44.7">XI</text>
<text x="201.7" y="47.2">XO</text>
<text x="208.6" y="44.7">DSR</text>
<text x="208.8" y="47.2">CTS</text>
<text x="210.6" y="42.2">RI</text>
<text x="214.9" y="43.8">10</text>
<text x="215.4" y="46.3">9</text>
<text x="262.4" y="43.4">GPIO_0</text>
<text x="29.8" y="53.4" transform="rotate(-90 29.8 53.4)">D20</text>
<text x="53.1" y="51.7">0.1µ</text>
<text x="53.4" y="49.8">C6</text>
<text x="83.1" y="49.8">PB5</text>
<text x="87.3" y="48.9">17</text>
<text x="92.9" y="49.8">D13</text>
<text x="102.9" y="49.5">/SCK_0</text>
<text x="160.7" y="53">GND</text>
<text x="182.6" y="52.8" transform="rotate(-90 182.6 52.8)">1</text>
<text x="184.4" y="51.1">Y1</text>
<text x="187.7" y="52.8" transform="rotate(-90 187.7 52.8)">3</text>
<text x="252.2" y="53.3">1</text>
<text x="252.6" y="51.1">ESP_Flash</text>
<text x="256.2" y="48.8">J2</text>
<text x="261.1" y="53.3">2</text>
<text x="262.2" y="49.9">+3.3V</text>
<text x="19.9" y="56.1">Y2</text>
<text x="22.4" y="57.8">3</text>
<text x="28.6" y="57.7" transform="rotate(-90 28.6 57.7)">JP1</text>
<text x="30.7" y="57.2" transform="rotate(-90 30.7 57.2)">2</text>
<text x="35.1" y="57.8">3</text>
<text x="36.4" y="56.1">Y3</text>
<text x="56" y="56.8">GND</text>
<text x="83.1" y="59.9">PC0</text>
<text x="87.3" y="59">23</text>
<text x="92.9" y="59.9">D14 /A0</text>
<text x="102.9" y="59.7">/MISO_1</text>
<text x="185.2" y="59.2" transform="rotate(-90 185.2 59.2)">2</text>
<text x="226.5" y="59.3">RX_CH340</text>
<text x="226.7" y="56.8">TX_CH340</text>
<text x="235.2" y="54.9">R10</text>
<text x="239.4" y="54.2">ESP_Reset</text>
<text x="240.4" y="56.8">1k</text>
<text x="240.4" y="59.4">1k</text>
<text x="252.2" y="55.9">3</text>
<text x="252.2" y="58.4">5</text>
<text x="261.1" y="55.9">4</text>
<text x="261.1" y="58.4">6</text>
<text x="265.6" y="56.8">GPIO_0</text>
<text x="16" y="60.3">2</text>
<text x="22.4" y="62.9">1</text>
<text x="24.9" y="60.8">1</text>
<text x="24.9" y="63.4">1</text>
<text x="30.7" y="64.9" transform="rotate(-90 30.7 64.9)">2</text>
<text x="32.5" y="60.8">3</text>
<text x="32.5" y="63.4">3</text>
<text x="35.1" y="62.9">1</text>
<text x="41.4" y="60.3">2</text>
<text x="51.2" y="63.7">D21</text>
<text x="51.2" y="61.2">D20</text>
<text x="59.8" y="60.3">7</text>
<text x="59.8" y="62.9">8</text>
<text x="62.1" y="61.2">XTAL1/PB6</text>
<text x="62.1" y="63.7">XTAL2/PB7</text>
<text x="83.1" y="62.5">PC1</text>
<text x="83.1" y="65">PC2</text>
<text x="87.3" y="61.6">24</text>
<text x="87.3" y="64.1">25</text>
<text x="92.9" y="65">D16 /A2</text>
<text x="92.9" y="62.5">D15 /A1</text>
<text x="102.9" y="64.8">/CS_1</text>
<text x="102.9" y="62.2">/SCK_1</text>
<text x="182.6" y="61.3">12MHz</text>
<text x="192.5" y="65.7">GND</text>
<text x="235.2" y="61.3">R11</text>
<text x="243.1" y="65.5" transform="rotate(-90 243.1 65.5)">R5</text>
<text x="249.6" y="65.5" transform="rotate(-90 249.6 65.5)">R6</text>
<text x="262.3" y="63.7">GND</text>
<text x="12.5" y="66.9">GND</text>
<text x="18.2" y="66.2">16MHz</text>
<text x="28.6" y="66.6" transform="rotate(-90 28.6 66.6)">JP2</text>
<text x="29.8" y="71" transform="rotate(-90 29.8 71)">D21</text>
<text x="35.2" y="66.2">xMHz</text>
<text x="42" y="66.9">GND</text>
<text x="56.4" y="69.6">VCC</text>
<text x="83.1" y="67.6">PC3</text>
<text x="83.1" y="70.1">PC4</text>
<text x="87.3" y="66.7">26</text>
<text x="87.3" y="69.2">27</text>
<text x="87.3" y="71.7">28</text>
<text x="92.9" y="67.6">D17 /A3</text>
<text x="92.9" y="70.1">D18 /A4</text>
<text x="102.9" y="67.3">/MOSI_1</text>
<text x="102.9" y="69.8">/SDA_0</text>
<text x="163.1" y="70.8">+5V</text>
<text x="167.5" y="68.9">VCC</text>
<text x="170.6" y="70.8">+3.3V</text>
<text x="245" y="66.1" transform="rotate(-90 245 66.1)">2k</text>
<text x="247.7" y="66.1" transform="rotate(-90 247.7 66.1)">2k</text>
<text x="14.7" y="77.8">+5V</text>
<text x="47.8" y="76.7">Reset</text>
<text x="48.3" y="74.3">SW1</text>
<text x="54.3" y="77.8">R12</text>
<text x="83.1" y="72.6">PC5</text>
<text x="92.9" y="72.6">D19 /A5</text>
<text x="102.9" y="72.4">/SCL_0</text>
<text x="166.1" y="77.6" transform="rotate(-90 166.1 77.6)">3</text>
<text x="168.7" y="77.6" transform="rotate(-90 168.7 77.6)">2</text>
<text x="171.2" y="77.6" transform="rotate(-90 171.2 77.6)">1</text>
<text x="243.7" y="74.5">GND</text>
<text x="17.9" y="83.7">2</text>
<text x="19.5" y="80.2">JP3</text>
<text x="23" y="83.7">1</text>
<text x="28.2" y="80.3">R13</text>
<text x="28.3" y="82.8">120</text>
<text x="34.4" y="82.8">Reset</text>
<text x="58.5" y="78.7" transform="rotate(-90 58.5 78.7)">10k</text>
<text x="59.4" y="80.6">29</text>
<text x="62.1" y="81.5">RESET/PC6</text>
<text x="83.1" y="80.3">PD0</text>
<text x="83.1" y="82.8">PD1</text>
<text x="87.3" y="79.4">30</text>
<text x="87.3" y="81.9">31</text>
<text x="92.9" y="80.3">D0</text>
<text x="92.9" y="82.8">D1</text>
<text x="97.2" y="80">/PWM /RX0</text>
<text x="97.2" y="82.5">/PWM /TX0</text>
<text x="162.6" y="83.5">Voltage_Select</text>
<text x="173.6" y="80.9">J4</text>
<text x="182.9" y="81">+5V</text>
<text x="210.9" y="82.9">+5V</text>
<text x="223.7" y="82.4">U3</text>
<text x="233.5" y="82.9">+3.3V</text>
<text x="10.4" y="85.9">B</text>
<text x="15.7" y="85.9">NoAutoReset</text>
<text x="42.6" y="86.6">GND</text>
<text x="52.2" y="84.1">Reset</text>
<text x="59.8" y="89.5">3</text>
<text x="83.1" y="87.9">PD3</text>
<text x="83.1" y="85.3">PD2</text>
<text x="87.3" y="84.4">32</text>
<text x="87.8" y="87">1</text>
<text x="87.8" y="89.5">2</text>
<text x="92.9" y="85.3">D2</text>
<text x="92.9" y="87.9">D3</text>
<text x="97.2" y="85.1">/PWM /INT0</text>
<text x="97.2" y="87.6">/PWM /INT1</text>
<text x="179.9" y="87.8">D3</text>
<text x="191.9" y="86.7">+5VP</text>
<text x="197.7" y="89.8">F1</text>
<text x="202.6" y="86.7">+5V</text>
<text x="218" y="87.6">2</text>
<text x="218.4" y="84.7">HT7833_SOT89</text>
<text x="220" y="88.5">VI</text>
<text x="227.1" y="88.5">VO</text>
<text x="230.7" y="87.6">3</text>
<text x="285.4" y="85.9">B</text>
<text x="45.2" y="90.2">SDA_1/ D23</text>
<text x="45.4" y="92.7">SCL_1/ D24</text>
<text x="48.7" y="95.2">A6/ D25</text>
<text x="59.4" y="94.6">19</text>
<text x="59.8" y="92.1">6</text>
<text x="62.1" y="95.5">PE2</text>
<text x="62.1" y="90.4">PE0</text>
<text x="62.1" y="93">PE1</text>
<text x="83.1" y="95.5">PD6</text>
<text x="83.1" y="90.4">PD4</text>
<text x="83.1" y="93">PD5</text>
<text x="87.3" y="94.6">10</text>
<text x="87.8" y="92.1">9</text>
<text x="92.9" y="95.5">D6</text>
<text x="92.9" y="90.4">D4</text>
<text x="92.9" y="93">D5</text>
<text x="97.2" y="92.7">/PWM</text>
<text x="97.2" y="95.2">/PWM</text>
<text x="180.2" y="91.8">R4</text>
<text x="180.5" y="94.2">1k</text>
<text x="195.1" y="95.5">Polyfuse</text>
<text x="215.2" y="91.2">C7</text>
<text x="215.4" y="93.5">10µ</text>
<text x="224.5" y="94.7" transform="rotate(-90 224.5 94.7)">1</text>
<text x="225.4" y="92.7" transform="rotate(-90 225.4 92.7)">GND</text>
<text x="239.3" y="91.2">C8</text>
<text x="239.6" y="93.5">10µ</text>
<text x="48.7" y="97.8">A7/ D26</text>
<text x="59.4" y="97.1">22</text>
<text x="62.1" y="98">PE3</text>
<text x="72.4" y="102" transform="rotate(-90 72.4 102)">GND</text>
<text x="77.5" y="102" transform="rotate(-90 77.5 102)">GND</text>
<text x="83.1" y="98">PD7</text>
<text x="87.3" y="97.1">11</text>
<text x="92.9" y="98">D7</text>
<text x="182.3" y="99.9">GND</text>
<text x="223" y="101.8">GND</text>
<text x="71.5" y="104.2" transform="rotate(-90 71.5 104.2)">5</text>
<text x="76.6" y="104.7" transform="rotate(-90 76.6 104.7)">21</text>
<text x="202.5" y="107.7">+5V</text>
<text x="72.5" y="111.4">GND</text>
<text x="167.6" y="110.8">+5V</text>
<text x="243.2" y="110">WS2812_Schematic</text>
<text x="171.1" y="117.6" transform="rotate(-90 171.1 117.6)">2</text>
<text x="173.4" y="118.9">Q4</text>
<text x="175.7" y="117.2">VCC</text>
<text x="194.2" y="115.3">VCC</text>
<text x="200.2" y="114.5">D8</text>
<text x="205" y="120" transform="rotate(-90 205 120)">1k</text>
<text x="158.1" y="121.9">3.3V LED</text>
<text x="171.1" y="125.2" transform="rotate(-90 171.1 125.2)">3</text>
<text x="173.8" y="122.4">1</text>
<text x="177.7" y="125.6" transform="rotate(-90 177.7 125.6)">1k</text>
<text x="193.6" y="124.4" transform="rotate(-90 193.6 124.4)">R17</text>
<text x="196.1" y="123.7" transform="rotate(-90 196.1 123.7)">1k</text>
<text x="198.9" y="124.1">Q5</text>
<text x="203.1" y="120.6" transform="rotate(-90 203.1 120.6)">R14</text>
<text x="206" y="123.3" transform="rotate(-90 206 123.3)">3</text>
<text x="23.3" y="131.1">D19</text>
<text x="31.4" y="130.2">SCL0</text>
<text x="38.5" y="131.1">D19/SCL0</text>
<text x="60.7" y="131.1">RX0/D0</text>
<text x="70.6" y="130.2">D0</text>
<text x="78.9" y="131.1">D0</text>
<text x="104.1" y="127.1" transform="rotate(-90 104.1 127.1)">D5</text>
<text x="109.9" y="127.1" transform="rotate(-90 109.9 127.1)">D6</text>
<text x="123" y="126.7">VCC</text>
<text x="170.2" y="129.5" transform="rotate(-90 170.2 129.5)">1k</text>
<text x="172.1" y="130.1" transform="rotate(-90 172.1 130.1)">R16</text>
<text x="180.3" y="127" transform="rotate(-90 180.3 127)">R15</text>
<text x="193.6" y="131.5" transform="rotate(-90 193.6 131.5)">R8</text>
<text x="199.2" y="128.1">1</text>
<text x="206" y="130.9" transform="rotate(-90 206 130.9)">2</text>
<text x="208.9" y="127">5V LED</text>
<text x="243.2" y="126.7">WS2812_Schematic.sch</text>
<text x="10.4" y="135.9">C</text>
<text x="23.3" y="133.6">D18</text>
<text x="31.3" y="132.7">SDA0</text>
<text x="38.5" y="133.6">D18/SDA0</text>
<text x="60.4" y="136.1">INT0/D2</text>
<text x="60.9" y="133.6">TX0/D1</text>
<text x="70.6" y="132.7">D1</text>
<text x="70.6" y="135.2">D2</text>
<text x="70.6" y="137.8">D3</text>
<text x="78.9" y="136.1">D2</text>
<text x="78.9" y="133.6">D1</text>
<text x="101.7" y="133.3" transform="rotate(-90 101.7 133.3)">R18</text>
<text x="104.2" y="132.7" transform="rotate(-90 104.2 132.7)">1k</text>
<text x="107.4" y="133.3" transform="rotate(-90 107.4 133.3)">R19</text>
<text x="109.9" y="132.7" transform="rotate(-90 109.9 132.7)">1k</text>
<text x="118.9" y="136.3">RV1</text>
<text x="128.7" y="134.9">D25</text>
<text x="134.8" y="134">1</text>
<text x="134.8" y="136.5">2</text>
<text x="140.7" y="135.1">J3</text>
<text x="141.1" y="137.4">Conn_01x02</text>
<text x="170.4" y="134.2">D10</text>
<text x="175.3" y="133.6">GND</text>
<text x="196.1" y="132.5" transform="rotate(-90 196.1 132.5)">200</text>
<text x="202.6" y="136.8">GND</text>
<text x="285.4" y="135.9">C</text>
<text x="23.3" y="143.8">D25</text>
<text x="32" y="142.9">D26</text>
<text x="38.5" y="143.8">D26/A7</text>
<text x="60.4" y="138.7">INT1/D3</text>
<text x="64.7" y="141.2">D4</text>
<text x="64.7" y="143.8">D5</text>
<text x="70.6" y="140.3">D4</text>
<text x="70.6" y="142.9">D5</text>
<text x="78.9" y="138.7">D3</text>
<text x="78.9" y="141.2">D4</text>
<text x="78.9" y="143.8">D5</text>
<text x="101.7" y="141.6" transform="rotate(-90 101.7 141.6)">D11</text>
<text x="107.4" y="141.6" transform="rotate(-90 107.4 141.6)">D12</text>
<text x="118.8" y="138.6">POT</text>
<text x="167.5" y="141.2">GND</text>
<text x="193.8" y="139.3">GND</text>
<text x="23.3" y="148.8">D19</text>
<text x="23.3" y="146.3">D26</text>
<text x="32" y="147.9">D19</text>
<text x="32" y="145.4">D25</text>
<text x="38.5" y="148.8">D19/A5</text>
<text x="38.5" y="146.3">D25/A6</text>
<text x="64.7" y="146.3">D6</text>
<text x="64.7" y="148.8">D7</text>
<text x="70.6" y="145.4">D6</text>
<text x="70.6" y="147.9">D7</text>
<text x="78.9" y="146.3">D6</text>
<text x="78.9" y="148.8">D7</text>
<text x="101.7" y="148.2">GND</text>
<text x="107.4" y="148.2">GND</text>
<text x="122.6" y="148.2">GND</text>
<text x="140.8" y="145.1">VCC</text>
<text x="227.9" y="149.6">+3.3V</text>
<text x="23.3" y="153.9">D17</text>
<text x="23.3" y="151.4">D18</text>
<text x="32" y="155.6">D16</text>
<text x="32" y="153">D17</text>
<text x="32" y="150.5">D18</text>
<text x="38.5" y="153.9">D17/A3</text>
<text x="38.5" y="151.4">D18/A4</text>
<text x="64.7" y="151.4">D8</text>
<text x="64.7" y="153.9">D9</text>
<text x="70.1" y="155.6">D10</text>
<text x="70.6" y="150.5">D8</text>
<text x="70.6" y="153">D9</text>
<text x="78.9" y="151.4">D08</text>
<text x="78.9" y="153.9">D09</text>
<text x="136.7" y="154.7">RV2</text>
<text x="146.5" y="153.3">D26</text>
<text x="152.6" y="152.4">1</text>
<text x="152.6" y="154.9">2</text>
<text x="158.4" y="153.5">J6</text>
<text x="158.9" y="155.8">Conn_01x02</text>
<text x="258.6" y="153.3">NRF24L01 Conn</text>
<text x="260.5" y="155.6">1</text>
<text x="264.5" y="151">J5</text>
<text x="269.4" y="155.6">2</text>
<text x="276.2" y="152.1">+3.3V</text>
<text x="23.3" y="156.5">D16</text>
<text x="23.3" y="161.5">D14</text>
<text x="23.3" y="159">D15</text>
<text x="32" y="160.6">D14</text>
<text x="32" y="158.1">D15</text>
<text x="38.5" y="161.5">D14/A0</text>
<text x="38.5" y="159">D15/A1</text>
<text x="38.5" y="156.5">D16/A2</text>
<text x="59.7" y="161.5">RX1/D12</text>
<text x="59.9" y="159">TX1/D11</text>
<text x="64.7" y="156.5">D1</text>
<text x="70.1" y="158.1">D11</text>
<text x="70.1" y="160.6">D12</text>
<text x="78.9" y="156.5">D10</text>
<text x="78.9" y="159">D11</text>
<text x="78.9" y="161.5">D12</text>
<text x="116.8" y="161.3">SW3</text>
<text x="136.6" y="157">POT</text>
<text x="228" y="156.6">C10</text>
<text x="228.1" y="158.9">22µ</text>
<text x="238.2" y="156.6">C11</text>
<text x="238.3" y="158.9">47µ</text>
<text x="244.6" y="160.9">GND</text>
<text x="249.9" y="159">NRF_CE</text>
<text x="253.3" y="161.5">SCK</text>
<text x="260.5" y="158.1">3</text>
<text x="260.5" y="160.6">5</text>
<text x="269.4" y="158.1">4</text>
<text x="269.4" y="160.6">6</text>
<text x="273.8" y="159">NRF_CSN</text>
<text x="273.8" y="161.5">MOSI</text>
<text x="21.7" y="164.1">AREF</text>
<text x="31.2" y="163.2">AREF</text>
<text x="32.2" y="167">VIN</text>
<text x="38.5" y="164.1">AREF</text>
<text x="38.5" y="167.9">VIN</text>
<text x="57.6" y="166.6">XTAL1/D20</text>
<text x="63.7" y="164.1">D13</text>
<text x="70.1" y="163.2">D13</text>
<text x="70.1" y="165.7">D20</text>
<text x="78.9" y="164.1">D13</text>
<text x="78.9" y="166.6">D20</text>
<text x="115.4" y="163.6">Button1</text>
<text x="140.4" y="166.6">GND</text>
<text x="228" y="166">GND</text>
<text x="252.5" y="164.1">MISO</text>
<text x="260.5" y="163.2">7</text>
<text x="269.4" y="163.2">8</text>
<text x="273.8" y="164.1">IRQ</text>
<text x="16.5" y="169.9">VCC</text>
<text x="31.8" y="169.5">VCC</text>
<text x="32.6" y="172.1">5V</text>
<text x="38.5" y="173">5V</text>
<text x="38.5" y="170.4">VCC</text>
<text x="57.6" y="169.2">XTAL2/D21</text>
<text x="58.5" y="171.7">SDA1/D23</text>
<text x="70.1" y="168.3">D21</text>
<text x="70.1" y="170.8">D23</text>
<text x="70.1" y="173.3">D24</text>
<text x="78.9" y="169.2">D21</text>
<text x="78.9" y="171.7">D23</text>
<text x="109.9" y="173">GND</text>
<text x="115.4" y="173.8">Button2</text>
<text x="116.8" y="171.5">SW4</text>
<text x="126.5" y="168.5">D2</text>
<text x="156" y="173">D10</text>
<text x="157" y="170.4">D9</text>
<text x="164.6" y="173">NRF_CSN</text>
<text x="164.6" y="170.4">NRF_CE</text>
<text x="15.3" y="176.8" transform="rotate(-90 15.3 176.8)">+3.3V</text>
<text x="17.2" y="174.3" transform="rotate(-90 17.2 174.3)">+5V</text>
<text x="31.7" y="177.2">GND</text>
<text x="32.1" y="174.6">3V3</text>
<text x="38.5" y="175.5">3.3V</text>
<text x="38.5" y="178">GND</text>
<text x="58.6" y="178">SPI_MISO</text>
<text x="58.7" y="174.2">SCL1/D24</text>
<text x="69.5" y="177.2">MISO</text>
<text x="69.5" y="179.7">MOSI</text>
<text x="78.9" y="178">D12</text>
<text x="78.9" y="174.2">D24</text>
<text x="126.5" y="178.7">D3</text>
<text x="10.4" y="185.9">D</text>
<text x="25.5" y="182.5">GND</text>
<text x="58.6" y="180.6">SPI_MOSI</text>
<text x="59.4" y="183.1">SPI_SCK</text>
<text x="69.9" y="182.2">SCK</text>
<text x="78.9" y="180.6">D11</text>
<text x="78.9" y="183.1">D13</text>
<text x="109.9" y="183.1">GND</text>
<text x="157" y="181.9">D2</text>
<text x="164.6" y="181.9">Pushbutton</text>
<text x="285.4" y="185.9">D</text>
<text x="56.3" y="188.2">Arduino_SPI</text>
<text x="67.6" y="187.3">RST_OUT</text>
<text x="78.9" y="188.2">D10</text>
<text x="157" y="189.5">D0</text>
<text x="164.6" y="189.5">TX_CH340</text>
<text x="61" y="193.3">RESET</text>
<text x="70" y="192.4">RST</text>
<text x="78.3" y="193.3">Reset</text>
<text x="157" y="192">D1</text>
<text x="157" y="195.8">D4</text>
<text x="164.6" y="192">RX_CH340</text>
<text x="164.6" y="195.8">NeoPixel</text>
<text x="35" y="199.9">1</text>
<text x="85" y="199.9">2</text>
<text x="135" y="199.9">3</text>
<text x="185" y="199.9">4</text>
<text x="235" y="199.9">5</text>
<text x="285" y="199.9">6</text>
</g>
<g font-size="1.4">
<text x="124.2" y="132.1" transform="rotate(-90 124.2 132.1)">1</text>
<text x="126.9" y="136.5">2</text>
<text x="124.2" y="142.2" transform="rotate(-90 124.2 142.2)">3</text>
<text x="142" y="150.5" transform="rotate(-90 142 150.5)">1</text>
<text x="144.7" y="154.9">2</text>
<text x="142" y="160.6" transform="rotate(-90 142 160.6)">3</text>
</g>
</svg>
